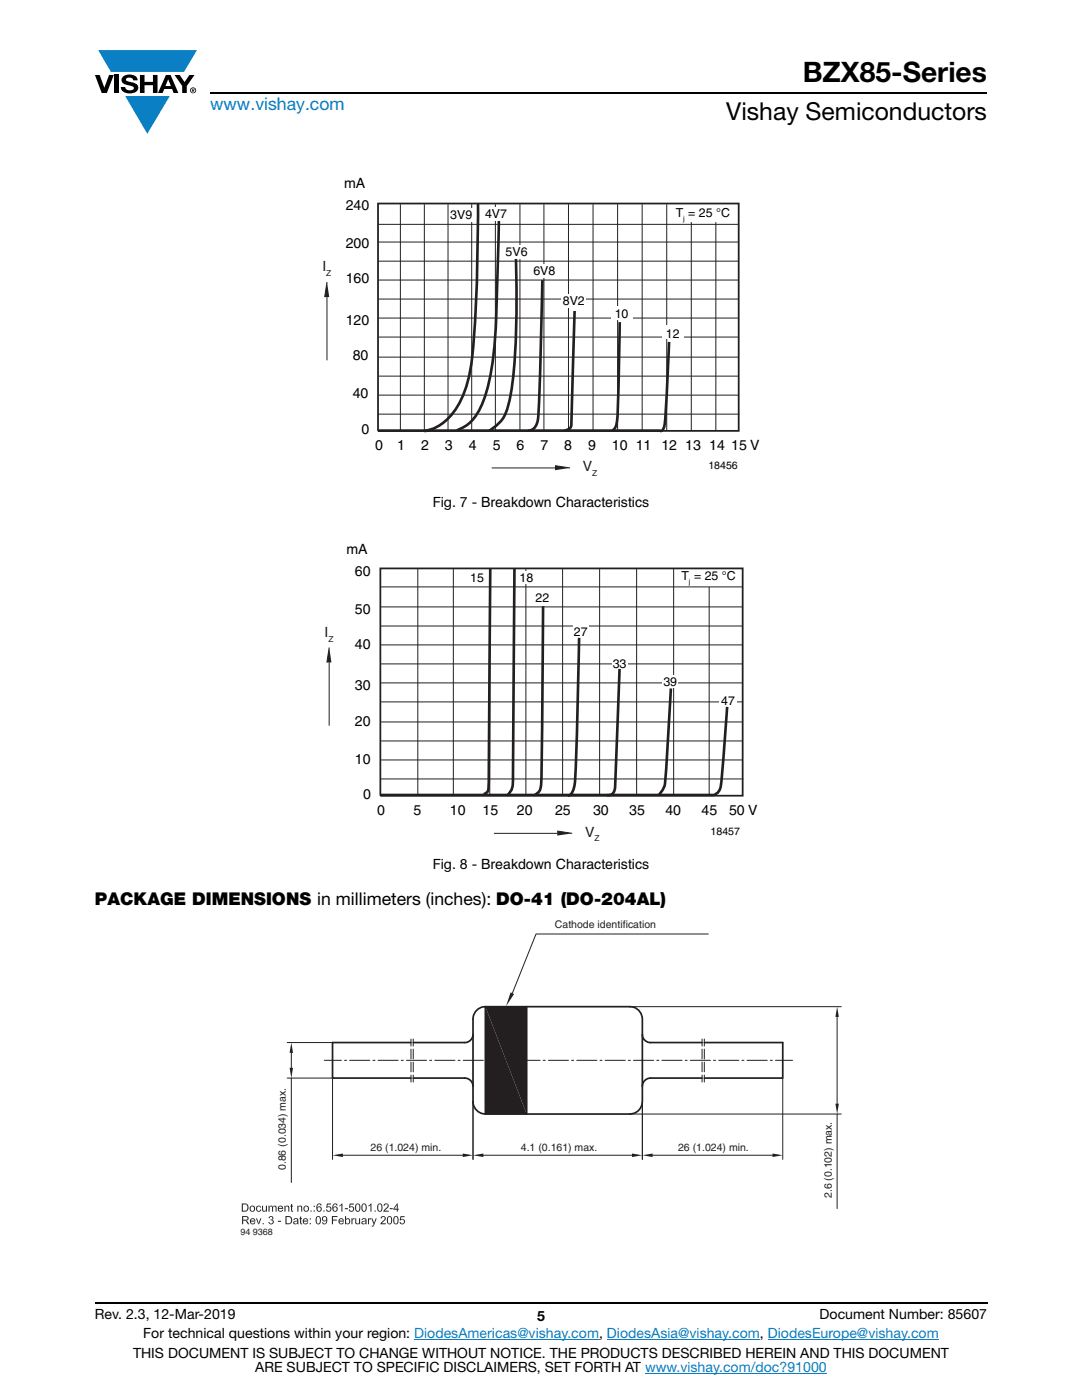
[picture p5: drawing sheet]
<svg xmlns="http://www.w3.org/2000/svg" width="216mm" height="279mm" viewBox="0 0 216 279" stroke-linecap="round" stroke-linejoin="round" font-family="sans-serif">
<g fill="#0a7fc3">
<path d="M19.6 10h19.7l-2.6 4.3h-1.1h-13.5z"/>
<path d="M25 19.2h8.9l-4.5 7.5z"/>
</g>
<g fill="#000">
<path d="M18.9 15h1l.9 2.5 1-2.5h.9l-1.4 3.6h-1zM22.9 15h.9v3.6h-.9zM24.6 15.3a2.1 2.1 0 0 1 2.8 .3l.1 .4h-.9a.79 .79 0 0 0-.7-.5 .79 .79 0 0 0-.8 .4l.3 .3 1 .2a1.08 1.08 0 0 1 1.2 1 1.08 1.08 0 0 1-1.1 1.2 1.73 1.73 0 0 1-2.4-1.2h.9a.96 .96 0 0 0 .8 .6 .96 .96 0 0 0 .9-.4 1.31 1.31 0 0 0-1.2-.6 1.03 1.03 0 0 1-1.1-.6 1.03 1.03 0 0 1 .2-1.1zM27.9 15h.9v1.3h1.7v-1.3h.9v3.6h-.9v-1.6h-1.7v1.6h-.9zM34.8 15h1.1l.9 1.4 1-1.4h1l-1.5 2.2v1.4h-.9v-1.4z"/>
<path d="M33.6 15.9l.5 1.3h-1.1zM33.1 15l-1.6 3.6h1l.3-.8h1.5l.3 .8h1l-1.6-3.6z"/>
<path d="M38.4 17.8h.2v.2h-.2zM38.3 17.7v.7h.1v-.3l.4 .3-.2-.3 .2-.2-.1-.2z"/>
<path d="M38.1 18a.46 .46 0 0 1 .9 0 .46 .46 0 0 1-.9 0zM37.9 18a.6 .6 0 0 0 1.2 0 .6 .6 0 0 0-1.2 0z"/>
</g>
<path d="M42 18.6h155M18.9 260h178.1" fill="none" stroke="#000" stroke-width=".36"/>
<path d="M82.6 267.3h36.9M121.1 267.3h30.5M128.7 274h36.3M153.2 267.3h34.1" fill="none" stroke="#067ec4" stroke-width=".2"/>
<path d="M75.4 40.6h72v45.4h-72z" fill="none" stroke="#231f20" stroke-width=".35"/>
<g fill="none" stroke="#231f20" stroke-width=".2">
<path d="M75.5 48.3h71.8M75.5 55.9h71.8M75.5 52.1h71.8M75.6 59.7h71.8M79.9 40.7v45.3M84.7 40.7v45.3M89.4 40.7v45.3M94.1 40.7v45.3M98.8 40.7v45.3M103.7 40.7v45.3M108.5 40.7v45.3M113.4 40.7v45.3"/>
<path d="M118.3 40.7v45.3M123.2 40.7v45.3M128.1 40.7v45.3M133 40.7v45.3M137.9 44.3v41.7M142.8 44.3v41.7M75.5 63.5h71.8M75.6 78.9h71.8M75.6 75.1h71.8M75.6 71.3h71.8M75.6 67.3h71.8M75.4 82.7h72.1"/>
</g>
<path d="M95.4 40.6a348.2 348.2 0 0 1-1.2 30.8 19.9 19.9 0 0 1-4.9 12.2 7.9 7.9 0 0 1-4.6 2.4M99.6 41.6l-.3 11.6a208.5 208.5 0 0 1-1.1 19.9 21.9 21.9 0 0 1-3.9 10.7l-1.1 1-2 1.1M102.9 51l.1 2a174.4 174.4 0 0 1-.9 24.5 15.5 15.5 0 0 1-1.8 6.1l-1.2 1.3-1.5 1M108.2 55.9l-.7 25.9a5.3 5.3 0 0 1-1.1 3.8l-1 .3M114.7 61l-.7 22.3a2.55 2.55 0 0 1-.5 2.3l-.9 .3M123.7 64.3l-.2 9.3a84.7 84.7 0 0 1-.6 11.4l-.7 .9M133.5 68.2l-.7 14.8a5.3 5.3 0 0 1-.6 2.9l-.3 .1-56.5-.1" fill="none" stroke="#231f20" stroke-width=".53"/>
<g fill="#fff">
<path d="M97.1 41.3h4.3v2.7h-4.3z"/>
<path d="M113.8 60.4h4.2v1.7h-4.2z"/>
</g>
<path d="M75.5 44.8h71.8M98.1 93.4h12.7" fill="none" stroke="#231f20" stroke-width=".2"/>
<g fill="#231f20">
<path d="M110.7 92.9l3 .5z"/>
<path d="M110.7 92.9l3 .5-3 .4z"/>
</g>
<path d="M65.2 59.3v12.6" fill="none" stroke="#231f20" stroke-width=".2"/>
<g fill="#231f20">
<path d="M65.2 56.3l-.4 3z"/>
<path d="M65.2 56.3l.5 3h-.9z"/>
</g>
<g fill="#fff">
<path d="M90.2 41.6h4.3v2.7h-4.3z"/>
<path d="M101.3 49h4.2v2.7h-4.2z"/>
<path d="M106.8 52.7h4.2v2.7h-4.2z"/>
<path d="M112 58.7h4.9v2.7h-4.9z"/>
<path d="M122 61.1h4.2v2.7h-4.2z"/>
<path d="M132.2 65h4.3v2.7h-4.3z"/>
</g>
<path d="M75.9 113.4h72.3v45.4h-72.3z" fill="none" stroke="#231f20" stroke-width=".35"/>
<g fill="none" stroke="#231f20" stroke-width=".2">
<path d="M75.9 117.1h72.2M83.4 113.6v45.2M90.5 113.6v45.2M97.7 113.6v45.2M104.9 113.6v45.2M112.3 113.6v45.2M119.6 113.6v45.2M127 113.6v45.2M134.4 113.6v45.2M141.5 117.1v41.7M75.9 136.3h72.2M75.9 121.1h72.2"/>
<path d="M76 128.7h72.1M76 124.9h72.1M76 132.5h72.2M75.9 155.5h72.4M76 140.1h72.2M76 151.7h72.2M76 147.9h72.2M76 144.1h72.2"/>
</g>
<path d="M97.8 113.5l-.3 42.5a2.57 2.57 0 0 1-.4 2.2l-.6 .4M102.7 113.4l-.3 36.4a46 46 0 0 1-.3 7.7l-.9 1.3M108.4 121l-.4 35.7a2.15 2.15 0 0 1-1.3 2M115.6 127.3l-.8 27.5a6.5 6.5 0 0 1-.9 3.7l-.5 .3M123.6 133.5l-.8 21.7a5.5 5.5 0 0 1-.5 3.2 1.32 1.32 0 0 1-1.2 .3M133.9 137.4l-1.1 17.6a4.4 4.4 0 0 1-1.3 3.6M145.1 141.1l-1.1 14.2a3.9 3.9 0 0 1-1.2 3.2l-.4 .2h-66.5" fill="none" stroke="#231f20" stroke-width=".53"/>
<g fill="#fff">
<path d="M143.5 138.9h3.4v1.8h-3.4z"/>
<path d="M132.2 134.8h3.1v2.5h-3.1z"/>
<path d="M122.2 131.3h3v1.8h-3z"/>
<path d="M114.4 124.1h3.1v1.8h-3.1z"/>
<path d="M103.8 114h2.4v2.5h-2.4z"/>
</g>
<path d="M98.6 166.3h12.6" fill="none" stroke="#231f20" stroke-width=".2"/>
<g fill="#231f20">
<path d="M111.2 165.9l3 .4z"/>
<path d="M111.2 165.9l3 .4-3 .5z"/>
</g>
<path d="M65.7 132.2v12.6" fill="none" stroke="#231f20" stroke-width=".2"/>
<g fill="#231f20">
<path d="M65.7 129.2l-.5 3z"/>
<path d="M65.7 129.2l.4 3h-.9z"/>
</g>
<path d="M48 183.5h119.9v63.4h-119.9z" fill="#fff"/>
<g fill="#231f20">
<path d="M48.8 243.6h.4l.5 .7h-.2l-.5-.6z" fill-rule="evenodd"/>
<path d="M49 242.9l.5-.1v.6h-1l.9-.1-.1-.4z" fill-rule="evenodd"/>
<path d="M48.3 242.7h.9l.3 .1-1 .1v.5h1l-1 .2v.7h-.2z" fill-rule="evenodd"/>
<path d="M50 244.2h.5l.2-.2h.2a.56 .56 0 0 1-.9 .2z" fill-rule="evenodd"/>
<path d="M50 243.3h.4l-.2 .1-.1 .2h.8v.2h-.8l.1 .3 .2 .1h-.4l-.1-.3z" fill-rule="evenodd"/>
<path d="M50.1 243.2a.55 .55 0 0 1 .9 .4h-.9h.7l-.2-.3z" fill-rule="evenodd"/>
<path d="M52 243.1h.2l-.5 1.2h-.2z" fill-rule="evenodd"/>
<path d="M51.1 243.1h.2l.3 1-.1 .2z" fill-rule="evenodd"/>
</g>
<path d="M52.5 244.1v.2" fill="none" stroke="#231f20" stroke-width=".22"/>
<g fill="#231f20">
<path d="M53.6 243.9h.2l.3 .3h-.4z" fill-rule="evenodd"/>
<path d="M54.1 243.5h.4a.5 .5 0 0 1 .1 .5 .5 .5 0 0 1-.4 .3l-.5-.1h.4a.32 .32 0 0 0 .3-.3 .32 .32 0 0 0-.3-.4z" fill-rule="evenodd"/>
<path d="M54 243.4l.5 .1-.5 .1z" fill-rule="evenodd"/>
<path d="M53.7 242.9h.4l-.3 .2h-.2z" fill-rule="evenodd"/>
<path d="M53.8 242.8a.51 .51 0 0 1 .7 .2l-.1 .4h-.4l.3-.1v-.3z" fill-rule="evenodd"/>
</g>
<path d="M55.8 243.6v.2" fill="none" stroke="#231f20" stroke-width=".61" stroke-linecap="butt"/>
<g fill="#231f20">
<path d="M57.5 242.9h.6a1.08 1.08 0 0 1 0 1.3l-.9-.1h.5a.69 .69 0 0 0 .1-1.2z" fill-rule="evenodd"/>
<path d="M57 242.7l1.1 .1-.9 .1v1.2l.9 .1-.4 .1h-.7z" fill-rule="evenodd"/>
<path d="M59 244.2h.3z" fill-rule="evenodd"/>
<path d="M58.6 243.8l.7-.1-.1 .1a.29 .29 0 0 0-.4 0 .29 .29 0 0 0 0 .3l.5 .1-.3 .1h-.4z" fill-rule="evenodd"/>
<path d="M58.6 243.3h.4l-.3 .2h-.2z" fill-rule="evenodd"/>
<path d="M58.7 243.2l.2-.1 .5 .1 .2 1.1-.5-.1 .2-.5h-.6l.6-.1v-.2z" fill-rule="evenodd"/>
<path d="M59.9 244.2l.4-.1v.2h-.3z" fill-rule="evenodd"/>
<path d="M59.9 242.9l.2-.2v.4h.2v.2h-.2v.8l.1 .1h-.3v-.9h-.2z" fill-rule="evenodd"/>
<path d="M60.6 244.2h.5l.2-.2h.2a.56 .56 0 0 1-.9 .2z" fill-rule="evenodd"/>
<path d="M60.5 243.3h.5l-.3 .1-.1 .2h.9v.2h-.9l.1 .3 .3 .1h-.4l-.2-.3z" fill-rule="evenodd"/>
<path d="M60.6 243.2h.1a.55 .55 0 0 1 .8 .4h-.9h.7l-.1-.3z" fill-rule="evenodd"/>
</g>
<path d="M61.9 243.1v.3M61.9 244.1v.2" fill="none" stroke="#231f20" stroke-width=".23"/>
<g fill="#231f20">
<path d="M63.1 242.9h.4l-.3 .1v.3v.7l.3 .2h-.4l-.1-.3z" fill-rule="evenodd"/>
<path d="M63.2 242.8a.52 .52 0 0 1 .5-.1 .52 .52 0 0 1 .3 .6v.7a.47 .47 0 0 1-.4 .4 .47 .47 0 0 1-.4-.2h.4l.2-.5-.1-.7z" fill-rule="evenodd"/>
<path d="M64.3 244l.2-.1 .2 .3h.4l-.5 .1z" fill-rule="evenodd"/>
<path d="M64.4 243.6h.7a.46 .46 0 0 1-.7 0z" fill-rule="evenodd"/>
<path d="M64.4 242.8l.4 .1-.3 .1a.34 .34 0 0 0 0 .4 .34 .34 0 0 0 .3 .2h-.4l-.2-.2z" fill-rule="evenodd"/>
<path d="M64.4 242.8a.56 .56 0 0 1 .6 0 .56 .56 0 0 1 .3 .5l-.2 .9h-.4l.4-.3v-.3h-.2l.2-.5-.2-.2z" fill-rule="evenodd"/>
<path d="M66.2 242.7h1.1v.2h-.9v.5h.8v.2h-.8v.7h-.2z" fill-rule="evenodd"/>
<path d="M67.7 244.2h.5l.2-.2h.2l-.4 .3z" fill-rule="evenodd"/>
<path d="M67.6 243.3h.5l-.3 .1v.2h.8v.2h-.9l.1 .3 .3 .1h-.4l-.2-.3z" fill-rule="evenodd"/>
<path d="M67.7 243.2h.1a.55 .55 0 0 1 .8 .4h-.8h.6l-.1-.3z" fill-rule="evenodd"/>
<path d="M69.1 244.2h.3z" fill-rule="evenodd"/>
<path d="M69 243.3a.47 .47 0 0 1 .6-.2 .47 .47 0 0 1 .3 .5v.3a.48 .48 0 0 1-.3 .4 .48 .48 0 0 1-.5-.1h.3a.51 .51 0 0 0 .3-.4 .51 .51 0 0 0-.3-.5z" fill-rule="evenodd"/>
<path d="M68.9 242.7h.1v.6h.4l-.3 .2-.1 .4 .3 .3h-.3v.1h-.1z" fill-rule="evenodd"/>
<path d="M70.1 243.1l.5 .2-.2 .2-.1 .8h-.2z" fill-rule="evenodd"/>
<path d="M70.4 243.2h.4l-.1 .2-.4-.1z" fill-rule="evenodd"/>
<path d="M71.3 244.2l.4-.1z" fill-rule="evenodd"/>
<path d="M70.9 243.1h.2v1l.5 .1-.1 .1-.5-.1z" fill-rule="evenodd"/>
<path d="M71.6 243.1h.3v1.2l-.4-.2 .1-.2z" fill-rule="evenodd"/>
<path d="M72.6 244.2h.3z" fill-rule="evenodd"/>
<path d="M72.2 243.8l.7-.1-.1 .1a.29 .29 0 0 0-.4 0 .29 .29 0 0 0 0 .3l.5 .1-.3 .1h-.4l-.1-.4z" fill-rule="evenodd"/>
<path d="M72.2 243.3h.4l-.3 .2h-.2z" fill-rule="evenodd"/>
<path d="M72.3 243.2a.52 .52 0 0 1 .8 .2l.1 .9h-.2l-.1-.1h-.2l.2-.5h-.6l.6-.1v-.2z" fill-rule="evenodd"/>
<path d="M73.4 243.1l.5 .2-.2 .2-.1 .8h-.2z" fill-rule="evenodd"/>
<path d="M73.7 243.2h.4l-.1 .2-.4-.1z" fill-rule="evenodd"/>
<path d="M74.2 244.6h.4l-.3 .2z" fill-rule="evenodd"/>
<path d="M74.1 243.1h.2l.3 1-.1 .2z" fill-rule="evenodd"/>
<path d="M75 243.1h.2l-.5 1.4-.4 .1 .2-.1z" fill-rule="evenodd"/>
<path d="M76.5 242.9h.4v.4l-.7 .8h.8v.2h-1.1l.1-.3 .8-.8-.1-.3z" fill-rule="evenodd"/>
<path d="M76.1 242.8l.5-.1 .3 .2h-.6l-.2 .3h-.2z" fill-rule="evenodd"/>
<path d="M77.3 242.9h.4l-.2 .1-.1 .3 .1 .7 .2 .2h-.3a1.33 1.33 0 0 1-.1-1.3z" fill-rule="evenodd"/>
<path d="M77.4 242.8a.52 .52 0 0 1 .6-.1 .52 .52 0 0 1 .2 .6v.7a.48 .48 0 0 1-.8 .2h.4l.2-.5v-.7z" fill-rule="evenodd"/>
<path d="M78.6 242.9h.4l-.3 .1v.3v.7l.3 .2h-.4l-.1-.3z" fill-rule="evenodd"/>
<path d="M78.7 242.8a.52 .52 0 0 1 .5-.1 .52 .52 0 0 1 .3 .6v.7a.47 .47 0 0 1-.9 .2h.5l.2-.5-.1-.7z" fill-rule="evenodd"/>
<path d="M79.7 243.9h.2l.3 .3h.5a.54 .54 0 0 1-.6 .1 .54 .54 0 0 1-.4-.4z" fill-rule="evenodd"/>
<path d="M80.2 243.4h.5l.1 .4-.1 .4h-.5a.38 .38 0 0 0 .4-.4 .38 .38 0 0 0-.4-.4z" fill-rule="evenodd"/>
<path d="M80 243.3h.4l.2 .1z" fill-rule="evenodd"/>
<path d="M79.9 242.7h.8v.2h-.6l-.1 .4 .7 .1-.9 .2z" fill-rule="evenodd"/>
<path d="M48.8 240.4h.6a1.08 1.08 0 0 1 0 1.2h-.9h.5a.69 .69 0 0 0 .1-1.2z" fill-rule="evenodd"/>
<path d="M48.2 240.2l1.1 .1-.8 .1v1.2h.9l-.4 .2h-.8z" fill-rule="evenodd"/>
<path d="M49.9 240.8h.5l-.3 .1a.56 .56 0 0 0 .1 .8h.2h-.4l-.2-.2z" fill-rule="evenodd"/>
<path d="M50 240.7a.56 .56 0 0 1 .6-.1 .56 .56 0 0 1 .3 .5l-.2 .6-.5 .1-.2-.1 .6-.1 .1-.5-.3-.3z" fill-rule="evenodd"/>
<path d="M51.2 241.7h.5l.2-.3h.2l-.3 .4z" fill-rule="evenodd"/>
<path d="M51.6 240.8h.4l.1 .2h-.2z" fill-rule="evenodd"/>
<path d="M51.2 240.8l.3-.2 .5 .2h-.4a.47 .47 0 0 0-.3 .4 .47 .47 0 0 0 .3 .5l-.4-.1-.1-.4z" fill-rule="evenodd"/>
<path d="M52.7 241.7l.4-.1z" fill-rule="evenodd"/>
<path d="M52.3 240.6h.2v1l.6 .1-.2 .1h-.4l-.1-.1z" fill-rule="evenodd"/>
<path d="M53.1 240.6h.2v1.2l-.4-.2 .2-.2z" fill-rule="evenodd"/>
<path d="M54.2 240.8h.6l-.3 .2v.8h-.2z" fill-rule="evenodd"/>
<path d="M53.8 240.8h.3z" fill-rule="evenodd"/>
<path d="M53.6 240.6l.4 .2-.2 .2v.8h-.2z" fill-rule="evenodd"/>
<path d="M53.8 240.7l.4-.1 .3 .2z" fill-rule="evenodd"/>
<path d="M54.5 240.7l.2-.1 .4 .1 .1 1.1h-.2l-.1-1z" fill-rule="evenodd"/>
<path d="M55.6 241.7h.5l.2-.3 .2 .1a.56 .56 0 0 1-.9 .2z" fill-rule="evenodd"/>
<path d="M55.5 240.8h.5l-.3 .1-.1 .2h.9v.2h-.9l.1 .3 .3 .1h-.4l-.2-.3z" fill-rule="evenodd"/>
<path d="M55.6 240.8l.2-.2a.56 .56 0 0 1 .7 .5h-.9h.7l-.1-.3z" fill-rule="evenodd"/>
<path d="M57 240.8h.3z" fill-rule="evenodd"/>
<path d="M56.8 240.6l.4 .2-.2 .2v.8h-.2z" fill-rule="evenodd"/>
<path d="M57 240.8a.43 .43 0 0 1 .4-.2 .43 .43 0 0 1 .3 .3v.9h-.2v-1z" fill-rule="evenodd"/>
<path d="M58.1 241.6h.4v.2h-.3z" fill-rule="evenodd"/>
<path d="M58.1 240.3l.2-.1v.4h.2v.2h-.2v.8h.1l-.3 .1v-.9h-.2z" fill-rule="evenodd"/>
<path d="M59.5 240.8h.4z" fill-rule="evenodd"/>
<path d="M59.3 240.6l.4 .2-.2 .2v.8h-.2z" fill-rule="evenodd"/>
<path d="M59.5 240.8a.43 .43 0 0 1 .5-.2 .43 .43 0 0 1 .3 .3v.9h-.2l-.1-1z" fill-rule="evenodd"/>
<path d="M60.7 240.8h.4l-.3 .1v.2v.5l.3 .1h-.4l-.1-.2z" fill-rule="evenodd"/>
<path d="M60.7 240.7a.61 .61 0 0 1 .9 .3 .61 .61 0 0 1-.4 .8l-.5-.1 .6-.1 .1-.5-.2-.3z" fill-rule="evenodd"/>
</g>
<path d="M62.1 241.6v.2" fill="none" stroke="#231f20" stroke-width=".22"/>
<path d="M62.7 240.6v.3M62.7 241.6v.2" fill="none" stroke="#231f20" stroke-width=".23"/>
<g fill="#231f20">
<path d="M63.7 240.9h.4l.1 .3-.1 .5h-.4a.39 .39 0 0 0 .3-.4 .39 .39 0 0 0-.2-.4z" fill-rule="evenodd"/>
<path d="M63.3 240.9l.4-.1 .4 .1z" fill-rule="evenodd"/>
<path d="M63.3 240.4l.4-.1-.4 .4v.3h.2l-.1 .2v.3l.7 .2a.53 .53 0 0 1-.8-.1l-.2-.6z" fill-rule="evenodd"/>
<path d="M63.3 240.3a.48 .48 0 0 1 .5-.1 .48 .48 0 0 1 .4 .4h-.2l-.3-.3z" fill-rule="evenodd"/>
</g>
<path d="M64.6 241.6v.2" fill="none" stroke="#231f20" stroke-width=".22"/>
<g fill="#231f20">
<path d="M65.1 241.4h.2l.2 .3h.5l-.2 .1a.53 .53 0 0 1-.7-.4z" fill-rule="evenodd"/>
<path d="M65.6 240.9h.4a.56 .56 0 0 1 0 .8h-.4a.38 .38 0 0 0 .3-.4 .38 .38 0 0 0-.3-.4z" fill-rule="evenodd"/>
<path d="M65.3 240.8l.4-.1 .3 .1z" fill-rule="evenodd"/>
<path d="M65.2 240.2h.9v.2h-.7l-.1 .4 .7 .1-.9 .1z" fill-rule="evenodd"/>
<path d="M66.9 240.9h.3l.2 .3-.2 .5h-.2a.4 .4 0 0 0 .2-.4 .4 .4 0 0 0-.2-.4z" fill-rule="evenodd"/>
<path d="M66.5 240.9l.4-.1 .3 .1z" fill-rule="evenodd"/>
<path d="M66.5 240.4l.4-.1-.4 .4v.3h.2l-.2 .2 .1 .3 .6 .2a.51 .51 0 0 1-.7 0l-.2-.7z" fill-rule="evenodd"/>
<path d="M66.5 240.3a.48 .48 0 0 1 .5-.1 .48 .48 0 0 1 .4 .4z" fill-rule="evenodd"/>
<path d="M67.7 240.6l.4-.1-.4 .3z" fill-rule="evenodd"/>
<path d="M67.9 240.5l.4-.3v1.6h-.2v-1.3z" fill-rule="evenodd"/>
</g>
<path d="M69.1 241.1v.2" fill="none" stroke="#231f20" stroke-width=".61" stroke-linecap="butt"/>
<g fill="#231f20">
<path d="M69.6 241.4h.2l.2 .3h.5a.54 .54 0 0 1-.5 .1 .54 .54 0 0 1-.4-.4z" fill-rule="evenodd"/>
<path d="M70.1 240.9h.4l.2 .3-.2 .5h-.4a.38 .38 0 0 0 .4-.4 .38 .38 0 0 0-.4-.4z" fill-rule="evenodd"/>
<path d="M69.9 240.8l.4-.1 .2 .1z" fill-rule="evenodd"/>
<path d="M69.8 240.2h.8v.2h-.7v.4l.6 .1-.9 .1z" fill-rule="evenodd"/>
<path d="M71 240.4h.3a.93 .93 0 0 0 0 1.3h-.3l-.1-.3z" fill-rule="evenodd"/>
<path d="M71 240.3a.55 .55 0 0 1 .7 0 .55 .55 0 0 1 .2 .6v.5a.5 .5 0 0 1-.3 .4 .5 .5 0 0 1-.6-.1l.5-.1 .2-.4-.1-.8z" fill-rule="evenodd"/>
<path d="M72.2 240.4l.4-.1-.2 .2-.1 .3 .1 .7 .2 .2h-.3l-.2-.3z" fill-rule="evenodd"/>
<path d="M72.3 240.3a.55 .55 0 0 1 .7 0 .55 .55 0 0 1 .2 .6l-.1 .6a.47 .47 0 0 1-.8 .2h.4a.94 .94 0 0 0 0-1.3z" fill-rule="evenodd"/>
<path d="M73.5 240.6l.4-.1-.4 .3z" fill-rule="evenodd"/>
<path d="M73.7 240.5l.4-.3v1.6h-.2v-1.3z" fill-rule="evenodd"/>
</g>
<path d="M74.9 241.6v.2" fill="none" stroke="#231f20" stroke-width=".22"/>
<g fill="#231f20">
<path d="M75.4 240.4l.4-.1-.2 .2-.1 .3v.7l.3 .2h-.4l-.1-.3z" fill-rule="evenodd"/>
<path d="M75.5 240.3a.52 .52 0 0 1 .5-.1 .52 .52 0 0 1 .3 .5l-.1 .8a.47 .47 0 0 1-.8 .2h.5a.94 .94 0 0 0 0-1.3z" fill-rule="evenodd"/>
<path d="M77.1 240.3h.4a.77 .77 0 0 1-.5 1.1l-.2 .2h.8v.2h-1.1l.9-1.1-.1-.3z" fill-rule="evenodd"/>
<path d="M76.7 240.3l.5-.1 .3 .1-.6 .1-.2 .3-.2-.1z" fill-rule="evenodd"/>
</g>
<path d="M78.1 241.1v.2" fill="none" stroke="#231f20" stroke-width=".61" stroke-linecap="butt"/>
<g fill="#231f20">
<path d="M79.2 240.2h.2l-.7 1h.9v.2h-.2v.4h-.2v-.4h-.7z" fill-rule="evenodd"/>
<path d="M79.4 240.2v1h-.7h.5v-.7z" fill-rule="evenodd"/>
</g>
<path d="M128.2 219.8v11.6M156.2 215.2v16.2M130.2 230.6h23.9" fill="none" stroke="#231f20" stroke-width=".2"/>
<g fill="#231f20">
<path d="M128.2 230.6l2-.4v.7z"/>
<path d="M154.1 230.2l2.1 .4-2.1 .3z"/>
</g>
<path d="M128.2 206.4a1.62 1.62 0 0 0 1.6 1.7h10.3M140.1 215.2h-10.3a1.64 1.64 0 0 0-1.6 1.6M140.5 208.1h15.7v7.1h-15.7" fill="none" stroke="#231f20" stroke-width=".34"/>
<path d="M66.4 215.2v16.2M94.4 219.8v11.6M140.1 207.4v1.4M140.1 209.4v1.9M140.1 212v1.9M140.1 214.5v1.4M140.5 207.4v1.4M140.5 209.4v1.9M140.5 212v1.9M140.5 214.5v1.4M68.4 230.6h23.9" fill="none" stroke="#231f20" stroke-width=".2"/>
<g fill="#231f20">
<path d="M92.3 230.2l2.1 .4-2.1 .3z"/>
<path d="M66.4 230.6l2-.4v.7z"/>
</g>
<path d="M125.7 200.9h42.2M167 203v17.3M125.7 222.3h42.2M167 222.3v18.9" fill="none" stroke="#231f20" stroke-width=".2"/>
<g fill="#231f20">
<path d="M167 200.9l.4 2.1h-.7z"/>
<path d="M166.7 220.3h.7l-.4 2z"/>
</g>
<path d="M94.4 219.8v11.6M128.2 219.8v11.6M96.5 230.6h29.6" fill="none" stroke="#231f20" stroke-width=".2"/>
<g fill="#231f20">
<path d="M94.4 230.6l2.1-.4v.7z"/>
<path d="M126.1 230.2l2.1 .4-2.1 .3z"/>
</g>
<path d="M96.9 200.9h8.2" fill="none" stroke="#231f20" stroke-width=".2"/>
<g fill="#231f20">
<path d="M96.9 200.9l8.2 21.4h-8.2z"/>
<path d="M96.9 200.9h8.2v21.4z"/>
</g>
<path d="M57.3 208.1h9.1M57.3 215.2h9.1M58.1 210.1v3M58.1 215.2v20.8M96.9 222.3h8.2" fill="none" stroke="#231f20" stroke-width=".2"/>
<g fill="#231f20">
<path d="M58.1 208.1l.4 2h-.7z"/>
<path d="M57.8 213.1h.7l-.4 2.1z"/>
</g>
<path d="M82 208.1h-15.6v7.1h15.6M82.5 215.2h10.2a1.66 1.66 0 0 1 1.7 1.6M94.4 206.4a1.64 1.64 0 0 1-1.7 1.7h-10.2M96.8 200.9h28.9a2.49 2.49 0 0 1 2.5 2.5v16.4a2.52 2.52 0 0 1-2.5 2.5h-28.9a2.5 2.5 0 0 1-2.4-2.5v-16.4a2.47 2.47 0 0 1 2.5-2.5v21.4M105.1 200.9v21.4" fill="none" stroke="#231f20" stroke-width=".34"/>
<g fill="none" stroke="#231f20" stroke-width=".2">
<path d="M141.3 186.4h-34.3l-4.8 11.8M64.7 211.6h3.4M68.7 211.6h.5M69.8 211.6h4M74.4 211.6h.4M75.4 211.6h4.1M80.1 211.6h.4M81.1 211.6h4M82 207.4v1.4M82 209.4v1.9M82 212v1.9M82 214.5v1.4"/>
<path d="M82.5 207.4v1.4M82.5 209.4v1.9M82.5 212v1.9M82.5 214.5v1.4M85.7 211.6h.4M86.8 211.6h4M91.4 211.6h.4M92.4 211.6h4.1M97.1 211.6h.4M98.1 211.6h4M102.7 211.6h.4M103.8 211.6h4"/>
<path d="M108.4 211.6h.4M109.4 211.6h4M114.1 211.6h.4M115.1 211.6h4M119.7 211.6h.4M120.7 211.6h4.1M125.4 211.6h.4M126.4 211.6h4M131.1 211.6h.4M132.1 211.6h4M136.7 211.6h.4M137.7 211.6h4.1"/>
<path d="M142.4 211.6h.4M143.4 211.6h4M148 211.6h.5M149.1 211.6h4M153.7 211.6h.4M154.7 211.6h3.4"/>
</g>
<path d="M101.9 198l.7 .4-1.6 2.4z" fill="#231f20"/>
<text font-size="5.6" x="160.2" y="16.4">BZX85-Series</text>
<text font-size="4.9" x="144.9" y="24">Vishay Semiconductors</text>
<text font-size="3.5" fill="#067ec4" x="42" y="21.9">www.vishay.com</text>
<text font-size="3.5" x="18.9" y="180.7">PACKAGE DIMENSIONS in millimeters (inches): DO-41 (DO-204AL)</text>
<g font-size="2.8" fill="#010202">
<text x="68.7" y="37.6">mA</text>
<text x="69" y="41.9">240</text>
<text x="69" y="49.5">200</text>
<text x="69" y="56.6">160</text>
<text x="69" y="64.9">120</text>
<text x="70.4" y="71.9">80</text>
<text x="70.4" y="79.5">40</text>
<text x="72.2" y="86.6">0</text>
<text x="74.8" y="89.7">0</text>
<text x="79.3" y="89.7">1</text>
<text x="84" y="89.7">2</text>
<text x="88.8" y="89.7">3</text>
<text x="93.5" y="89.7">4</text>
<text x="98.3" y="89.7">5</text>
<text x="103.1" y="89.7">6</text>
<text x="107.8" y="89.7">7</text>
<text x="112.6" y="89.7">8</text>
<text x="117.3" y="89.7">9</text>
<text x="122.1" y="89.7">10 11</text>
<text x="132" y="89.7">12 13 14 15 V</text>
<text x="69.1" y="110.5">mA</text>
<text x="70.8" y="114.9">60</text>
<text x="70.8" y="122.4">50</text>
<text x="70.8" y="129.5">40</text>
<text x="70.8" y="137.8">30</text>
<text x="70.8" y="144.8">20</text>
<text x="70.8" y="152.4">10</text>
<text x="72.5" y="159.5">0</text>
<text x="75.3" y="162.7">0</text>
<text x="82.5" y="162.7">5</text>
<text x="89.8" y="162.7">10</text>
<text x="96.3" y="162.7">15</text>
<text x="103.2" y="162.7">20</text>
<text x="110.7" y="162.7">25</text>
<text x="118.3" y="162.7">30</text>
<text x="125.6" y="162.7">35</text>
<text x="132.8" y="162.6">40</text>
<text x="140" y="162.6">45</text>
<text x="145.5" y="162.6">50 V</text>
</g>
<g font-size="2.8" fill="#221e1f">
<text x="64.3" y="54.2">I</text>
<text x="116.3" y="94">V</text>
<text x="64.8" y="127.1">I</text>
<text x="116.7" y="167">V</text>
</g>
<g font-size="2.8">
<text x="86.3" y="101.2">Fig. 7 - Breakdown Characteristics</text>
<text x="86.3" y="173.5">Fig. 8 - Breakdown Characteristics</text>
<text x="18.9" y="263.3">Rev. 2.3, 12-Mar-2019</text>
<text x="107.2" y="263.6">5</text>
<text x="163.6" y="263.3">Document Number: 85607</text>
<text x="28.6" y="267.1">For technical questions within your region: DiodesAmericas@vishay.com, DiodesAsia@vishay.com, DiodesEurope@vishay.com</text>
<text x="26.5" y="271">THIS DOCUMENT IS SUBJECT TO CHANGE WITHOUT NOTICE. THE PRODUCTS DESCRIBED HEREIN AND THIS DOCUMENT</text>
<text x="50.9" y="273.8">ARE SUBJECT TO SPECIFIC DISCLAIMERS, SET FORTH AT www.vishay.com/doc?91000</text>
</g>
<g font-size="2.5" fill="#010202">
<text x="89.8" y="43.6">3V9</text>
<text x="96.8" y="43.6">4V7</text>
<text x="134.8" y="43.2">T = 25 °C</text>
<text x="100.9" y="51">5V</text>
<text x="103.9" y="51">6</text>
<text x="106.4" y="54.8">6V8</text>
<text x="112.3" y="60.8">8</text>
<text x="113.7" y="60.8">V2</text>
<text x="122.7" y="63.5">10</text>
<text x="132.9" y="67.4">12</text>
<text x="93.8" y="116.1">15</text>
<text x="103.7" y="116.1">18</text>
<text x="136" y="115.8">T = 25 °C</text>
<text x="106.9" y="120.1">22</text>
<text x="114.5" y="126.8">27</text>
<text x="122.3" y="133.3">33</text>
<text x="132.4" y="137">39</text>
<text x="143.9" y="140.7">47</text>
</g>
<g font-size="2.1" fill="#010202">
<text x="141.4" y="93.7">18456</text>
<text x="141.8" y="166.6">18457</text>
</g>
<g font-size="2.1" fill="#231f20">
<text x="110.7" y="185.3">Cathode identification</text>
<text x="57" y="233.5" transform="rotate(-90 57 233.5)">0.86 (0.034) max.</text>
<text x="73.9" y="229.6">26 (1.024) min.</text>
<text x="103.9" y="229.6">4.1 (0.161) max.</text>
<text x="135.3" y="229.6">26 (1.024) min.</text>
<text x="166" y="239.1" transform="rotate(-90 166 239.1)">2.6 (0.102) max.</text>
</g>
<text font-size="1.8" fill="#231f20" x="48" y="246.5">94 9368</text>
<g font-size="1.6" fill="#221e1f">
<text x="65.1" y="55.1">Z</text>
<text x="118.2" y="95">Z</text>
<text x="65.5" y="128">Z</text>
<text x="118.6" y="167.9">Z</text>
</g>
<g font-size="1.4" fill="#010202">
<text x="136.3" y="44">j</text>
<text x="137.5" y="116.6">j</text>
</g>
</svg>
